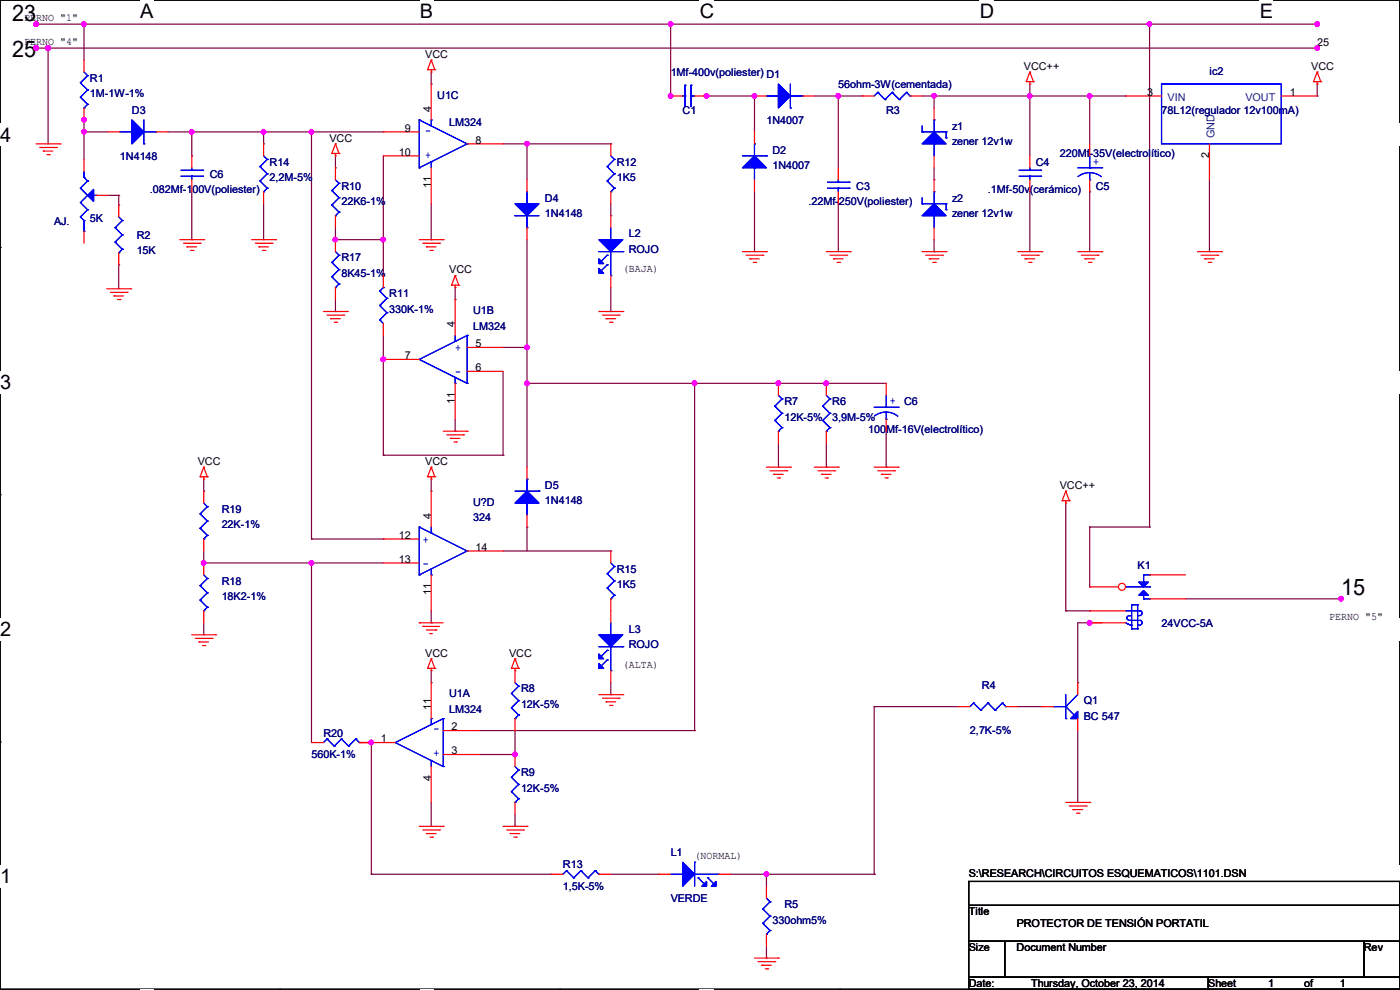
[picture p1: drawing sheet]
<svg xmlns="http://www.w3.org/2000/svg" width="297mm" height="210mm" viewBox="0 0 297 210" stroke-linecap="round" stroke-linejoin="round" font-family="sans-serif">
<path d="M0 0h297v209.8h-297z" fill="none" stroke="#000" stroke-width=".25"/>
<g fill="#fff">
<path d="M29.6 0h3v4.8h-3z"/>
<path d="M29.6 209.8h3v.2h-3z"/>
</g>
<path d="M59.4 0h.1M59.4 209.8h.1" fill="none" stroke="#000" stroke-width=".25"/>
<g fill="#fff">
<path d="M89.1 0h2.8v4.8h-2.8z"/>
<path d="M89.1 209.8h2.8v.2h-2.8z"/>
</g>
<path d="M118.8 0h.1M118.8 209.8h.1" fill="none" stroke="#000" stroke-width=".25"/>
<g fill="#fff">
<path d="M148.5 0h3v4.8h-3z"/>
<path d="M148.5 209.8h3v.2h-3z"/>
</g>
<path d="M178.2 0h.1M178.2 209.8h.1" fill="none" stroke="#000" stroke-width=".25"/>
<g fill="#fff">
<path d="M207.9 0h3v4.8h-3z"/>
<path d="M207.9 209.8h3v.2h-3z"/>
</g>
<path d="M237.6 0h.1M237.6 209.8h.1" fill="none" stroke="#000" stroke-width=".25"/>
<g fill="#fff">
<path d="M267.3 0h2.8v4.8h-2.8z"/>
<path d="M267.3 209.8h2.8v.2h-2.8z"/>
<path d="M0 26.2h2.4v4.8h-2.4z"/>
<path d="M297 26.2v4.8z"/>
<path d="M0 78.7h2.4v4.7h-2.4z"/>
<path d="M297 78.7v4.7z"/>
</g>
<path d="M0 52.5h.1M297 52.5h.1" fill="none" stroke="#000" stroke-width=".25"/>
<g fill="#fff">
<path d="M0 131.1h2.4v4.8h-2.4z"/>
<path d="M297 131.1v4.8z"/>
</g>
<path d="M0 104.9h.1M297 104.9h.1" fill="none" stroke="#000" stroke-width=".25"/>
<g fill="#fff">
<path d="M0 183.6h2.4v4.7h-2.4z"/>
<path d="M297 183.6v4.7z"/>
</g>
<path d="M0 157.4h.1M297 157.4h.1M205.5 187h91.5v5.1h-91.5zM205.5 192.1h91.5v7.6h-91.5zM205.5 199.7h7.6v7.6h-7.6zM213.1 199.7h76.2v7.6h-76.2zM289.3 199.7h7.7v7.6h-7.7zM205.5 207.3h50.8v2.5h-50.8zM256.3 207.3h40.7v2.5h-40.7z" fill="none" stroke="#000" stroke-width=".25"/>
<g fill="none" stroke="#800040" stroke-width=".25">
<path d="M7.7 5.1h271.7M7.7 10.2h271.7M10.2 10.2h.1M10.2 10.2v20.3M17.8 5.1h.1M17.8 5.1v7.6M91.5 17.8h.1M91.5 15.3v2.5M142.3 5.1h.1M142.3 5.1v15.3M218.5 17.8v15.3M243.9 5.1h.1"/>
<path d="M243.9 5.1v106.7M279.4 10.2h.1M279.4 5.1h.1M279.4 17.8v2.6M17.6 25.4h.1M17.6 25.4h.2M17.8 25.4h.1M17.8 28h.1M17.8 25.4v8.4M17.8 28h5.1M35.6 28h45.7M40.7 28h.1"/>
<path d="M40.7 33.1h.1M40.7 28v5.1M55.9 28h.1M55.9 30.5h.1M55.9 28v2.5M66.1 28h.1M66.1 28v86.3M71.2 35.6h.1M71.2 33.1v2.5M81.3 28h.1M81.3 33.1v25.4M106.7 30.5h22.9"/>
<path d="M111.8 30.5h.1M111.8 30.5v7.6M129.6 30.5h.1M149.9 20.4h10.2M160.1 20.4h.1M160.1 20.4v7.6M172.8 20.4h10.1M177.8 20.4h.1M177.8 20.4v15.2M182.9 20.4h.1M195.6 20.4h43.2M198.2 20.4h.1"/>
<path d="M198.2 38.1h.1M198.2 20.4v2.5M198.2 35.6v2.5M218.5 20.4h.1M231.2 20.4h.1M231.2 20.4v10.1M238.8 20.4h.1M256.6 38.1v15.3M279.4 20.4h.1M22.9 41.4h2.3M25.2 56.2h.1M25.2 43.5h.1"/>
<path d="M25.2 41.4h.1M25.2 41.4v2.1M25.2 56.2v5.1M40.7 50.8h.1M40.7 40.7v10.1M55.9 50.8h.1M55.9 43.2v7.6M71.2 50.8h.1M71.2 48.3v2.5M71.2 50.8h10.1M81.3 50.8h.1M91.5 50.8h.1"/>
<path d="M91.5 43.2v7.6M111.8 50.8v48.3M129.6 45.8h.1M129.6 43.2v2.6M160.1 53.4h.1M160.1 40.7v12.7M177.8 43.2h.1M177.8 43.2v10.2M198.2 53.4h.1M198.2 50.8v2.6M218.5 53.4h.1M218.5 40.7v12.7"/>
<path d="M231.2 40.7h.1M231.2 40.7v12.7M256.6 53.4h.1M71.2 66.1h.1M71.2 63.5v2.6M81.3 76.2h.1M81.3 71.2v25.4M96.6 63.5h.1M96.6 61v2.5M106.7 73.7h.1M106.7 78.8v17.8M106.7 73.7h5.1"/>
<path d="M111.8 73.7h.1M129.6 66.1h.1M129.6 61v5.1M81.3 96.6h.1M81.3 96.6h25.4M96.6 91.5h.1M96.6 88.9v2.6M106.7 96.6h.1M111.8 81.3h.1M111.8 81.3h76.2M147.4 81.3h.1M147.4 81.3v73.7"/>
<path d="M165.1 81.3h.1M165.1 99.1h.1M165.1 94v5.1M175.3 81.3h.1M175.3 99.1h.1M175.3 94v5.1M188 99.1h.1M188 91.5v7.6M43.2 104.2h.1M43.2 119.4h.1M43.2 101.6v2.6M43.2 116.9v2.5"/>
<path d="M43.2 119.4h38.1M66.1 114.3h.1M66.1 119.4h.1M66.1 119.4v38.1M66.1 114.3h15.2M81.3 114.3h.1M91.5 104.2h.1M91.5 101.6v2.6M106.7 116.9h22.9M111.8 111.8h.1M111.8 111.8v5.1M129.6 116.9h.1"/>
<path d="M226.1 106.7v22.9M231.2 111.8h.1M231.2 111.8v12.7M231.2 111.8h12.7M243.9 111.8h.1M43.2 134.7h.1M43.2 132.1v2.6M91.5 132.1h.1M91.5 129.6v2.5M226.1 129.6h.1M226.1 129.6h5.1M231.2 129.6h.1"/>
<path d="M231.2 124.5h.1M231.2 132.1h.1M233.7 132.1h-5.1v12.7M251.5 127h33M284.5 127h.1M76.2 157.5h2.6M78.8 157.5h.1M78.8 157.5v28M91.5 144.8h.1M91.5 142.3v2.5M101.6 155h45.8M109.3 155v5.1"/>
<path d="M129.6 147.4h.1M129.6 144.8v2.6M147.4 155h.1M185.5 149.9h.1M185.5 149.9h17.7M185.5 149.9v35.6M215.9 149.9h5.1M221 149.9h.1M228.6 144.8h.1M228.6 155v15.2M91.5 175.3h.1M91.5 170.2v5.1"/>
<path d="M101.6 160.1h7.7M109.3 160.1h.1M109.3 175.3h.1M109.3 172.8v2.5M228.6 170.2h.1M78.8 185.5h.1M78.8 185.5h38.1M116.9 185.5h.1M129.6 185.5h10.1M139.7 185.5h.1M155 185.5h30.5M162.6 185.5h.1"/>
<path d="M162.6 185.5v2.5M185.5 185.5h.1M162.6 203.2h.1M162.6 200.7v2.5"/>
</g>
<g fill="#f0f" stroke="#f0f" stroke-width=".25">
<circle cx="7.6" cy="5.1" r=".49"/>
<circle cx="17.8" cy="5.1" r=".49"/>
<circle cx="142.3" cy="20.3" r=".49"/>
<circle cx="243.9" cy="5.1" r=".49"/>
<circle cx="177.8" cy="20.3" r=".49"/>
<circle cx="198.1" cy="20.3" r=".49"/>
<circle cx="218.5" cy="20.3" r=".49"/>
<circle cx="231.2" cy="20.3" r=".49"/>
<circle cx="160" cy="20.3" r=".49"/>
<circle cx="142.3" cy="5.1" r=".49"/>
<circle cx="40.7" cy="28" r=".49"/>
<circle cx="55.9" cy="28" r=".49"/>
<circle cx="81.3" cy="50.8" r=".49"/>
<circle cx="71.1" cy="50.8" r=".49"/>
<circle cx="279.4" cy="10.2" r=".49"/>
<circle cx="7.6" cy="10.2" r=".49"/>
<circle cx="10.2" cy="10.2" r=".49"/>
<circle cx="81.3" cy="76.2" r=".49"/>
<circle cx="111.8" cy="30.5" r=".49"/>
<circle cx="111.8" cy="73.7" r=".49"/>
<circle cx="66.1" cy="28" r=".49"/>
<circle cx="43.2" cy="119.4" r=".49"/>
<circle cx="66.1" cy="119.4" r=".49"/>
<circle cx="109.2" cy="160" r=".49"/>
<circle cx="147.3" cy="81.3" r=".49"/>
<circle cx="111.8" cy="81.3" r=".49"/>
<circle cx="175.3" cy="81.3" r=".49"/>
<circle cx="165.1" cy="81.3" r=".49"/>
<circle cx="78.8" cy="157.5" r=".49"/>
<circle cx="162.6" cy="185.4" r=".49"/>
<circle cx="284.5" cy="127" r=".49"/>
<circle cx="279.4" cy="5.1" r=".49"/>
<circle cx="231.2" cy="132.1" r=".49"/>
<circle cx="149.9" cy="20.3" r=".49"/>
<circle cx="17.8" cy="28" r=".49"/>
<circle cx="17.8" cy="25.4" r=".49"/>
</g>
<g fill="none" stroke="#f00" stroke-width=".25">
<path d="M90.7 14.8h.1M90.7 14.8h1.5M91.5 12.7h.1M91.5 15.3h.1M91.5 12.7l.7 2.1M91.5 12.7l-.8 2.1M91.5 14.8v.5M92.2 14.8h.1M217.7 17.3h.1M217.7 17.3h1.5M218.5 15.3h.1M218.5 17.8h.1"/>
<path d="M218.5 15.3l.7 2M218.5 15.3l-.8 2M218.5 17.3v.5M219.2 17.3h.1M278.7 17.3h.1M278.7 17.3h1.5M279.4 15.3h.1M279.4 17.8h.1M279.4 15.3l.8 2M279.4 15.3l-.7 2M279.4 17.3v.5M280.2 17.3h.1"/>
<path d="M7.7 30.5h5M8.4 31.3h3.6M9.2 32h.1M9.2 32h2M9.9 32.8h.6M10.5 32.8h.1M12 31.3h.1M12.7 30.5h.1M22.9 28h2.5M33.1 28h2.5M40.7 33.1v2.5M40.7 38.1v2.6"/>
<path d="M55.9 30.5v2.6M70.4 32.6h.1M70.4 32.6h1.5M71.2 30.5h.1M71.2 33.1h.1M71.2 30.5l.7 2.1M71.2 30.5l-.8 2.1M71.2 32.6v.5M71.2 35.6v2.5M71.9 32.6h.1M129.6 30.5v2.6M38.1 50.8h5.1"/>
<path d="M38.9 51.6h3.6M39.7 52.4h.1M39.7 52.4h2M40.4 53.1h.5M40.9 53.1h.1M42.5 51.6h.1M43.2 50.8h.1M53.4 50.8h5.1M54.1 51.6h3.6M54.9 52.4h.1M54.9 52.4h2M55.7 53.1h.5"/>
<path d="M55.9 40.7v2.5M56.2 53.1h.1M57.7 51.6h.1M58.5 50.8h.1M71.2 45.8v2.5M71.2 50.8v2.6M88.9 50.8h5.1M89.7 51.6h3.6M90.5 52.4h.1M90.5 52.4h2M91.2 53.1h.5M91.7 53.1h.1"/>
<path d="M93.3 51.6h.1M94 50.8h.1M96.6 58.5h.1M96.6 58.5l.7 2M96.6 58.5l-.8 2M129.6 40.7v2.5M129.6 45.8v2.5M129.6 58.5v2.5M157.5 53.4h5.1M158.3 54.1h3.5M159 54.9h.1M159 54.9h2.1"/>
<path d="M159.8 55.7h.5M160.3 55.7h.1M161.8 54.1h.1M162.6 53.4h.1M175.3 53.4h5.1M176.1 54.1h3.5M176.8 54.9h.1M176.8 54.9h2.1M177.6 55.7h.5M178.1 55.7h.1M179.6 54.1h.1M180.4 53.4h.1"/>
<path d="M195.6 53.4h5.1M196.4 54.1h3.5M197.1 54.9h.1M197.1 54.9h2.1M197.9 55.7h.5M198.4 55.7h.1M199.9 54.1h.1M200.7 53.4h.1M215.9 53.4h5.1M216.7 54.1h3.6M217.5 54.9h.1M217.5 54.9h2"/>
<path d="M218.2 55.7h.5M218.7 55.7h.1M220.3 54.1h.1M221 53.4h.1M228.6 53.4h5.1M229.4 54.1h3.6M230.2 54.9h.1M230.2 54.9h2M230.9 55.7h.5M231.4 55.7h.1M233 54.1h.1M233.7 53.4h.1"/>
<path d="M254 53.4h5.1M254.8 54.1h3.6M255.6 54.9h.1M255.6 54.9h2M256.3 55.7h.5M256.8 55.7h.1M258.4 54.1h.1M259.1 53.4h.1M22.6 61.3h5.1M23.4 62h3.6M24.2 62.8h.1M24.2 62.8h2"/>
<path d="M24.9 63.5h.5M25.4 63.5h.1M27 62h.1M27.7 61.3h.1M68.6 66.1h5.1M69.4 66.8h3.5M70.1 67.6h.1M70.1 67.6h2.1M70.9 68.4h.5M71.2 61v2.5M71.4 68.4h.1M72.9 66.8h.1"/>
<path d="M73.7 66.1h.1M95.8 60.5h.1M95.8 60.5h1.5M96.6 61h.1M96.6 60.5v.5M97.3 60.5h.1M127 66.1h5.1M127.8 66.8h3.6M128.6 67.6h.1M128.6 67.6h2M129.3 68.4h.5M129.8 68.4h.1"/>
<path d="M131.4 66.8h.1M132.1 66.1h.1M43.2 99.1h.1M43.2 99.1l.8 2M43.2 99.1l-.7 2M91.5 99.1h.1M91.5 99.1l.7 2M91.5 99.1l-.8 2M94 91.5h5.1M94.8 92.2h3.5M95.5 93h.1M95.5 93h2.1"/>
<path d="M96.3 93.8h.5M96.8 93.8h.1M98.3 92.2h.1M99.1 91.5h.1M162.6 99.1h5.1M163.4 99.9h3.5M166.9 99.9h.1M167.7 99.1h.1M172.8 99.1h5M173.5 99.9h3.6M177.1 99.9h.1M177.8 99.1h.1"/>
<path d="M185.5 99.1h5M186.2 99.9h3.6M189.8 99.9h.1M190.5 99.1h.1M42.5 101.1h.1M42.5 101.1h1.5M43.2 101.6h.1M43.2 101.1v.5M43.2 104.2v2.5M43.2 114.3v2.6M43.2 119.4v2.6M44 101.1h.1"/>
<path d="M90.7 101.1h.1M90.7 101.1h1.5M91.5 101.6h.1M91.5 101.1v.5M92.2 101.1h.1M164.1 100.6h.1M164.1 100.6h2.1M164.9 101.4h.5M165.4 101.4h.1M174.3 100.6h.1M174.3 100.6h2M175 101.4h.6"/>
<path d="M175.6 101.4h.1M187 100.6h.1M187 100.6h2M187.7 101.4h.6M188.3 101.4h.1M225.3 106.2h.1M225.3 106.2h1.6M226.1 104.2h.1M226.1 106.7h.1M226.1 104.2l.8 2M226.1 104.2l-.8 2M226.1 106.2v.5"/>
<path d="M226.9 106.2h.1M40.7 134.7h5.1M41.4 135.4h3.6M42.2 136.2h.1M42.2 136.2h2M43 136.9h.5M43.2 129.6v2.5M43.5 136.9h.1M45 135.4h.1M45.8 134.7h.1M88.9 132.1h.1M88.9 132.1h5.1"/>
<path d="M89.7 132.9h.1M89.7 132.9h3.6M90.5 133.6h2M91.2 134.4h.1M91.2 134.4h.5M91.5 139.7h.1M91.5 139.7l.7 2.1M91.5 139.7l-.8 2.1M92.5 133.6h.1M109.3 139.7h.1M109.3 139.7l.7 2.1M109.3 139.7l-.8 2.1"/>
<path d="M66.1 157.5h2.5M76.2 157.5h2.6M90.7 141.8h.1M90.7 141.8h1.5M91.5 142.3h.1M91.5 141.8v.5M92.2 141.8h.1M108.5 141.8h.1M108.5 141.8h1.5M109.3 142.3h.1M109.3 141.8v3M109.3 152.4v2.6"/>
<path d="M110 141.8h.1M127 147.4h5.1M127.8 148.1h3.6M128.6 148.9h.1M128.6 148.9h2M129.3 149.6h.5M129.8 149.6h.1M131.4 148.1h.1M132.1 147.4h.1M203.2 149.9h2.6M213.4 149.9h2.5M88.9 175.3h5.1"/>
<path d="M89.7 176.1h3.6M90.5 176.8h.1M90.5 176.8h2M91.2 177.6h.5M91.7 177.6h.1M93.3 176.1h.1M94 175.3h.1M106.7 175.3h5.1M107.5 176.1h3.5M108.2 176.8h.1M108.2 176.8h2.1M109 177.6h.5"/>
<path d="M109.3 160.1v2.5M109.3 170.2v2.6M109.5 177.6h.1M111 176.1h.1M111.8 175.3h.1M226.1 170.2h5.1M226.9 171h3.5M227.6 171.7h.1M227.6 171.7h2.1M228.4 172.5h.5M228.9 172.5h.1M230.4 171h.1"/>
<path d="M231.2 170.2h.1M160.1 203.2h5M160.8 204h3.6M161.6 204.8h.1M161.6 204.8h2M162.3 205.5h.6M162.9 205.5h.1M164.4 204h.1M165.1 203.2h.1"/>
</g>
<g fill="#00f" stroke="#00f" stroke-width=".25">
<path d="M28 25.4l2.5 2.6-2.5 2.5z"/>
<path d="M127 50.8h5.1l-2.5 2.6z"/>
<path d="M127 54.9l1.1 1h-1.1z"/>
<path d="M127 56.9l1.1 1.1h-1.1z"/>
<path d="M241.6 126.3l1-1 1 1z"/>
<path d="M241.6 123.5h2l-1 1z"/>
</g>
<g fill="none" stroke="#00f" stroke-width=".25">
<path d="M25.4 28h2.6M28 28h.1M30.5 30.5h.1M30.5 25.4v5.1M30.5 28h2.6M33.1 28h.1M38.4 37.4h4.6M38.4 36.1h4.6M40.7 36.1h.1M40.7 37.4h.1M40.7 35.6v.5M40.7 37.4v.7"/>
<path d="M43 37.4h.1M43 36.1h.1M55.2 35.3h.1M55.2 38.4h.1M55.2 35.3l1.5 1.6M55.2 38.4l1.5 1.5M55.9 33.1l.8 .7M56.7 33.8h.1M56.7 36.9h.1M56.7 39.9h.1M56.7 33.8l-1.5 1.5M56.7 36.9l-1.5 1.5"/>
<path d="M56.7 39.9l-.8 .8M71.2 38.1l.7 .8M71.9 38.9h.1M71.9 38.9l-1.5 1.5M128.8 35.3h.1M128.8 38.4h.1M128.8 35.3l1.5 1.6M128.8 38.4l1.5 1.5M129.6 33.1l.7 .7M130.3 33.8h.1M130.3 36.9h.1M130.3 39.9h.1"/>
<path d="M130.3 33.8l-1.5 1.5M130.3 36.9l-1.5 1.5M130.3 39.9l-.7 .8M55.9 40.7h.1M70.4 55.7h.1M70.4 58.7h.1M70.4 40.4h.1M70.4 43.5h.1M70.4 55.7l1.5 1.5M70.4 58.7l1.5 1.5M70.4 40.4l1.5 1.6M70.4 43.5l1.5 1.5"/>
<path d="M71.2 45.8h.1M71.2 53.4l.7 .7M71.9 54.1h.1M71.9 57.2h.1M71.9 42h.1M71.9 45h.1M71.9 54.1l-1.5 1.6M71.9 57.2l-1.5 1.5M71.9 42l-1.5 1.5M71.9 45l-.7 .8M127 53.4h5.1M128.8 54.1h.1"/>
<path d="M128.8 56.2h.1M128.8 54.1l-1.2 1.3M128.8 56.2l-1.2 1.2M129.6 40.7h.1M129.6 50.8h.1M129.6 58.5h.1M129.6 48.3v2.5M129.6 53.4v5.1M132.1 53.4h.1M71.2 61h.1M71.9 60.2h.1M71.9 60.2l-.7 .8"/>
<path d="M42.5 109h.1M42.5 112.1h.1M42.5 109l1.5 1.5M42.5 112.1l1.5 1.5M43.2 114.3h.1M43.2 106.7l.8 .8M44 107.5h.1M44 110.5h.1M44 113.6h.1M44 107.5l-1.5 1.5M44 110.5l-1.5 1.6M44 113.6l-.8 .7"/>
<path d="M42.5 124.2h.1M42.5 127.3h.1M42.5 124.2l1.5 1.6M42.5 127.3l1.5 1.5M43.2 129.6h.1M43.2 122l.8 .7M44 122.7h.1M44 125.8h.1M44 128.8h.1M44 122.7l-1.5 1.5M44 125.8l-1.5 1.5M44 128.8l-.8 .8"/>
<path d="M238.8 132.1l.4 .3M238.8 124.5h5.1M238.8 129.6h3.1M239.4 132.3l.4 .3M239.6 130.6h.1M239.6 130.6h.5M239.6 131.6h2.3M239.6 130.6a.49 .49 0 0 0-.5 .5 .49 .49 0 0 0 .5 .5M239.8 132.6h.3M240.1 133.4h.1M240.1 128.3h.1M240.1 132.6h.1"/>
<path d="M240.1 128.3v5.1M240.1 133.4h1.2M240.1 128.3h1.2M241.3 133.4h.1M241.3 128.3h.1M241.3 130.6h.1M241.3 132.6h.1M241.3 128.3v5.1M241.3 132.6h.6M241.9 129.6h.1M241.9 131.6h.1M241.9 129.6a.49 .49 0 0 1 .4 .5 .49 .49 0 0 1-.5 .5h-.5"/>
<path d="M241.9 131.6a.49 .49 0 0 1 .4 .5 .49 .49 0 0 1-.5 .5M242.6 122h.1M242.6 127h.1M242.6 122v1.5M242.6 126.3v.7M242.6 122h1.3M242.6 127h1.3M243.9 124.5h.1M243.9 122h.1M243.9 127h.1M69.4 156.8h.1M69.4 156.8l-.8 .7"/>
<path d="M69.4 156.8l1.5 1.5M70.9 158.3h.1M72.4 156.8h.1M72.4 156.8l-1.5 1.5M72.4 156.8l1.6 1.5M74 158.3h.1M75.5 156.8h.1M75.5 156.8l-1.5 1.5M75.5 156.8l.7 .7M76.2 157.5h.1M108.5 147.1h.1M108.5 150.2h.1"/>
<path d="M108.5 147.1l1.5 1.5M108.5 150.2l1.5 1.5M109.3 152.4h.1M109.3 144.8l.7 .8M110 145.6h.1M110 148.6h.1M110 151.7h.1M110 145.6l-1.5 1.5M110 148.6l-1.5 1.6M110 151.7l-.7 .7M206.5 149.1h.1M206.5 149.1l-.7 .8"/>
<path d="M206.5 149.1l1.6 1.6M208.1 150.7h.1M209.6 149.1h.1M209.6 149.1l-1.5 1.6M209.6 149.1l1.5 1.6M211.1 150.7h.1M212.6 149.1h.1M212.6 149.1l-1.5 1.6M212.6 149.1l.8 .8M213.4 149.9h.1M108.5 164.9h.1M108.5 167.9h.1"/>
<path d="M108.5 164.9l1.5 1.5M108.5 167.9l1.5 1.6M109.3 170.2h.1M109.3 162.6l.7 .8M110 163.4h.1M110 166.4h.1M110 169.5h.1M110 163.4l-1.5 1.5M110 166.4l-1.5 1.5M110 169.5l-.7 .7"/>
</g>
<circle cx="238" cy="124.5" r=".74" fill="#fff" stroke="#f00" stroke-width=".25"/>
<g fill="none" stroke="#f00" stroke-width=".25">
<path d="M17.8 12.7v2.6M91.5 17.8v7.6M17.8 22.9v2.5M17.8 33.8v2.6M81.3 33.1h7.6M81.3 28h7.6M91.5 35.6v7.6M99.1 30.5h7.6M111.8 38.1v2.6M142.3 20.4h2.5M147.4 20.4h2.5M160.1 20.4h2.5"/>
<path d="M160.1 28v2.5M160.1 38.1v2.6M170.2 20.4h2.6M177.8 35.6v2.5M182.9 20.4h2.6M193.1 20.4h2.5M198.2 22.9v2.5M198.2 33.1v2.5M198.2 38.1v2.6M218.5 33.1v2.5M218.5 38.1v2.6M231.2 30.5v2.6"/>
<path d="M231.2 38.1v2.6M238.8 20.4h7.6M256.6 30.5v7.6M271.8 20.4h7.6M17.8 49.1v2.5M20.4 41.4h2.5M25.2 43.5v2.5M25.2 53.6v2.6M81.3 58.5v2.5M111.8 48.3v2.5M177.8 40.7v2.5M198.2 48.3v2.5"/>
<path d="M81.3 68.6v2.6M81.3 76.2h7.6M96.6 63.5v7.7M99.1 73.7h7.6M99.1 78.8h7.6M96.6 81.3v7.6M111.8 99.1v2.5M165.1 81.3v2.6M165.1 91.5v2.5M175.3 81.3v2.6M175.3 91.5v2.5M188 81.3v2.6"/>
<path d="M188 88.9v2.6M81.3 114.3h7.6M81.3 119.4h7.6M91.5 104.2v7.6M99.1 116.9h7.6M111.8 109.3v2.5M129.6 116.9v2.5M91.5 122v7.6M129.6 127v5.1M231.2 124.5h6.1M231.2 129.6h7.6M231.2 132.1h7.6"/>
<path d="M243.9 122h7.6M243.9 127h7.6M76.2 157.5h7.7M91.5 144.8v7.6M94 155h7.6M129.6 142.3v2.5M221 149.9h2.6M228.6 144.8v2.6M228.6 152.4v2.6M91.5 162.6v7.6M94 160.1h7.6M116.9 185.5h2.5"/>
<path d="M127 185.5h2.6M139.7 185.5h2.6M152.4 185.5h2.6M162.6 188v2.5M162.6 198.2v2.5"/>
</g>
<g fill="none" stroke="#00f" stroke-width=".25">
<path d="M17.1 17.6h.1M17.1 17.6l1.5 1.5M17.8 15.3l.8 .7M18.6 16h.1M18.6 19.1h.1M18.6 16l-1.5 1.6M18.6 19.1l-1.5 1.5M145.3 18.1h.1M145.3 18.1v4.5M146.6 18.1h.1M146.6 18.1v4.5M167.7 17.8v5.1"/>
<path d="M186.2 19.6h.1M186.2 19.6l-.7 .8M186.2 19.6l1.5 1.5M189.3 19.6h.1M189.3 19.6l-1.6 1.5M189.3 19.6l1.5 1.5M192.3 19.6h.1M192.3 19.6l-1.5 1.5M192.3 19.6l.8 .8M246.4 17.8h25.4v12.7h-25.4zM17.1 20.6h.1M17.1 39.9h.1"/>
<path d="M17.1 20.6l1.5 1.5M17.1 39.9l1.5 1.5M17.8 22.9h.1M17.8 37.6h.1M17.8 36.4v1.2M17.8 37.6l.8 .8M18.6 22.1h.1M18.6 38.4h.1M18.6 22.1l-.8 .8M18.6 38.4l-1.5 1.5M88.9 25.4h.1M88.9 35.6h.1"/>
<path d="M88.9 25.4l10.2 5.1M88.9 25.4v10.2M91.5 34.3h.1M91.5 25.4h.1M91.5 25.4v1.3M91.5 34.3v1.3M99.1 30.5h.1M99.1 30.5l-10.2 5.1M144.8 20.4h.5M145.3 20.4h.1M146.6 20.4h.1M146.6 20.4h.8"/>
<path d="M157.5 33.1h5.1M160.1 35.6h.1M160.1 30.5h.1M160.1 30.5v2.6M160.1 35.6v2.5M162.6 33.1h.1M162.6 20.4h2.5M165.1 20.4h.1M167.7 22.9h.1M167.7 20.4h2.5M170.2 20.4h.1M175.6 39.9h4.5"/>
<path d="M175.6 38.7h4.5M177.8 38.7h.1M177.8 39.9h.1M177.8 38.1v.6M177.8 39.9v.8M180.1 39.9h.1M180.1 38.7h.1M187.7 21.1h.1M190.8 21.1h.1M193.1 20.4h.1M195.6 28h.1M195.6 26.7v1.3"/>
<path d="M195.6 28h5.1M198.2 30.5h.1M198.2 25.4h.1M198.2 25.4v2.6M198.2 30.5v2.6M200.7 28h.1M200.7 29.3h.1M200.7 28v1.3M216.2 37.4h4.6M216.2 36.1h4.6M218.5 36.1h.1M218.5 37.4h.1"/>
<path d="M218.5 35.6v.5M218.5 37.4v.7M220.8 37.4h.1M220.8 36.1h.1M228.6 35.6h5.1M231.2 38.1h.1M231.2 35.6h.1M231.2 36.6l1.5 .3 .9 .6M231.2 36.6l-1.1 .2-1.4 .7M231.2 33.1v2.5M231.2 36.6v1.5M233.7 35.6h.1"/>
<path d="M17.1 43h.1M17.1 46h.1M17.1 43l1.5 1.5M17.1 46l.7 .8M17.8 46.8h.1M17.8 49.1h.1M17.8 46.8v2.3M18.6 41.4h.1M18.6 44.5h.1M18.6 41.4l-1.5 1.6M18.6 44.5l-1.5 1.5M19.9 41.4h.5"/>
<path d="M20.4 41.4h.1M24.4 48.3h.1M24.4 51.4h.1M24.4 48.3l1.6 1.5M24.4 51.4l1.6 1.5M25.2 53.6h.1M25.2 46l.8 .8M26 46.8h.1M26 49.8h.1M26 52.9h.1M26 46.8l-1.6 1.5M26 49.8l-1.6 1.6"/>
<path d="M26 52.9l-.8 .7M109.3 45.8h.1M109.3 45.8h5M111.8 43.2h.1M111.8 48.3h.1M111.8 40.7v2.5M111.8 45.8v2.5M195.6 43.2h.1M195.6 42v1.2M195.6 43.2h5.1M198.2 45.8h.1M198.2 40.7h.1"/>
<path d="M198.2 40.7v2.5M198.2 45.8v2.5M200.7 43.2h.1M200.7 44.5h.1M200.7 43.2v1.3M80.6 67.9h.1M80.6 64.8h.1M80.6 61.8h.1M80.6 67.9l.7 .7M80.6 64.8l1.5 1.5M80.6 61.8l1.5 1.5M81.3 61h.1"/>
<path d="M81.3 61l-.7 .8M82.1 66.3h.1M82.1 63.3h.1M82.1 66.3l-1.5 1.6M82.1 63.3l-1.5 1.5M88.9 76.2h.1M88.9 76.2l10.2 5.1M96.6 72.4h.1M96.6 71.2v1.2M99.1 71.2h.1M99.1 71.2l-10.2 5M99.1 71.2v10.1"/>
<path d="M96.6 81.3h.1M96.6 80.1v1.2M99.1 81.3h.1M164.4 86.1h.1M164.4 89.2h.1M164.4 86.1l1.5 1.6M164.4 89.2l1.5 1.5M165.1 91.5h.1M165.1 83.9l.8 .7M165.9 84.6h.1M165.9 87.7h.1M165.9 90.7h.1"/>
<path d="M165.9 84.6l-1.5 1.5M165.9 87.7l-1.5 1.5M165.9 90.7l-.8 .8M174.5 86.1h.1M174.5 89.2h.1M174.5 86.1l1.6 1.6M174.5 89.2l1.6 1.5M175.3 91.5h.1M175.3 83.9l.8 .7M176.1 84.6h.1M176.1 87.7h.1M176.1 90.7h.1"/>
<path d="M176.1 90.7l-.8 .8M176.1 84.6l-1.6 1.5M176.1 87.7l-1.6 1.5M185.5 86.4h5M188 88.9h.1M188 86.4h.1M188 87.4l1.6 .3 .9 .6M188 87.4l-1.1 .2-1.4 .7M188 83.9v2.5M188 87.4v1.5M190.5 86.4h.1M88.9 111.8h.1"/>
<path d="M88.9 111.8v10.2M88.9 111.8l10.2 5.1M91.5 113.1h.1M91.5 111.8v1.3M99.1 116.9h.1M99.1 116.9l-10.2 5.1M109.3 104.2h5M111.8 106.7h.1M111.8 101.6h.1M111.8 101.6v2.6M111.8 106.7v2.6M114.3 104.2h.1"/>
<path d="M129.6 119.4l.7 .8M88.9 122h.1M91.5 122h.1M91.5 120.7v1.3M127 137.2h5.1M128.8 121.7h.1M128.8 124.8h.1M128.8 138h.1M128.8 140h.1M128.8 121.7l1.5 1.5M128.8 124.8l1.5 1.5M128.8 138l-1.2 1.2"/>
<path d="M128.8 140l-1.2 1.3M129.6 127h.1M129.6 134.7h.1M129.6 132.1v2.6M129.6 137.2v5.1M130.3 120.2h.1M130.3 123.2h.1M130.3 126.3h.1M130.3 120.2l-1.5 1.5M130.3 123.2l-1.5 1.6M130.3 126.3l-.7 .7M132.1 137.2h.1"/>
<path d="M83.9 157.5h.1M83.9 157.5l10.1 5.1M91.5 152.4h.1M91.5 152.4v1.3M94 152.4h.1M94 152.4l-10.1 5.1M94 152.4v10.2M129.6 142.3h.1M223.6 149.9h.1M223.6 149.9h2.5M226.1 149.9h.1M226.1 152.4h.1"/>
<path d="M226.1 149.9l1.8 1.8M226.1 147.4v5M227.9 151.7h.1M228.6 147.4l-2.5 2.5M91.5 161.3h.1M91.5 161.3v1.3M94 162.6h.1M120.2 184.7h.1M120.2 184.7l-.8 .8M120.2 184.7l1.5 1.5M121.7 186.2h.1M123.2 184.7h.1"/>
<path d="M123.2 184.7l-1.5 1.5M123.2 184.7l1.6 1.5M124.8 186.2h.1M126.3 184.7h.1M126.3 184.7l-1.5 1.5M126.3 184.7l.7 .8M127 185.5h.1M142.3 185.5h2.5M144.8 185.5h.1M147.4 182.9h.1M147.4 182.9v5.1M147.4 185.5h5"/>
<path d="M148.1 186.2h.1M148.1 186.2l1.3 1.3M150.2 186.2h.1M150.2 186.2l1.2 1.3M152.4 185.5h.1M161.8 192.8h.1M161.8 195.9h.1M161.8 192.8l1.6 1.6M161.8 195.9l1.6 1.5M162.6 198.2h.1M162.6 190.5l.8 .8M163.4 191.3h.1"/>
<path d="M163.4 194.4h.1M163.4 197.4h.1M163.4 191.3l-1.6 1.5M163.4 194.4l-1.6 1.5M163.4 197.4l-.8 .8"/>
</g>
<g fill="#00f" stroke="#00f" stroke-width=".25">
<path d="M109.3 43.2h5l-2.5 2.6z"/>
<path d="M144.8 182.9l2.6 2.6-2.6 2.5z"/>
<path d="M149.9 187v1h-1z"/>
<path d="M151.9 187v1h-1z"/>
<path d="M127 134.7h5.1l-2.5 2.5z"/>
<path d="M127 138.7l1.1 1h-1.1z"/>
<path d="M127 140.8l1.1 1h-1.1z"/>
<path d="M165.1 17.8l2.6 2.6-2.6 2.5z"/>
<path d="M157.5 35.6l2.6-2.5 2.5 2.5z"/>
<path d="M195.6 45.8l2.6-2.6 2.5 2.6z"/>
<path d="M195.6 30.5l2.6-2.5 2.5 2.5z"/>
<path d="M109.3 106.7l2.5-2.5 2.5 2.5z"/>
<path d="M19.9 40.2v2.5l-1.3-1.3z"/>
<path d="M228.6 150.9v1.5h-1.5z" fill-rule="evenodd"/>
<path d="M228.6 150.9v1.5h-1.5z" fill-rule="evenodd"/>
</g>
<g fill="#f0f" stroke="#f0f" stroke-width=".25">
<circle cx="7.6" cy="5.1" r=".49"/>
<circle cx="17.8" cy="5.1" r=".49"/>
<circle cx="142.3" cy="20.3" r=".49"/>
<circle cx="243.9" cy="5.1" r=".49"/>
<circle cx="177.8" cy="20.3" r=".49"/>
<circle cx="198.1" cy="20.3" r=".49"/>
<circle cx="218.5" cy="20.3" r=".49"/>
<circle cx="231.2" cy="20.3" r=".49"/>
<circle cx="160" cy="20.3" r=".49"/>
<circle cx="142.3" cy="5.1" r=".49"/>
<circle cx="40.7" cy="28" r=".49"/>
<circle cx="55.9" cy="28" r=".49"/>
<circle cx="81.3" cy="50.8" r=".49"/>
<circle cx="71.1" cy="50.8" r=".49"/>
<circle cx="279.4" cy="10.2" r=".49"/>
<circle cx="7.6" cy="10.2" r=".49"/>
<circle cx="10.2" cy="10.2" r=".49"/>
<circle cx="81.3" cy="76.2" r=".49"/>
<circle cx="111.8" cy="30.5" r=".49"/>
<circle cx="111.8" cy="73.7" r=".49"/>
<circle cx="66.1" cy="28" r=".49"/>
<circle cx="43.2" cy="119.4" r=".49"/>
<circle cx="66.1" cy="119.4" r=".49"/>
<circle cx="109.2" cy="160" r=".49"/>
<circle cx="147.3" cy="81.3" r=".49"/>
<circle cx="111.8" cy="81.3" r=".49"/>
<circle cx="175.3" cy="81.3" r=".49"/>
<circle cx="165.1" cy="81.3" r=".49"/>
<circle cx="78.8" cy="157.5" r=".49"/>
<circle cx="162.6" cy="185.4" r=".49"/>
<circle cx="284.5" cy="127" r=".49"/>
<circle cx="279.4" cy="5.1" r=".49"/>
<circle cx="231.2" cy="132.1" r=".49"/>
<circle cx="149.9" cy="20.3" r=".49"/>
<circle cx="17.8" cy="28" r=".49"/>
<circle cx="17.8" cy="25.4" r=".49"/>
</g>
<g font-size="4.8">
<text x="2.6" y="4.4">23</text>
<text x="2.6" y="12">25</text>
<text x="284.5" y="126.3">15</text>
</g>
<g font-size="4.2">
<text x="29.7" y="3.9">A</text>
<text x="89.1" y="3.9">B</text>
<text x="148.5" y="3.9">C</text>
<text x="207.9" y="3.9">D</text>
<text x="267.3" y="3.9">E</text>
<text x="0" y="30.1">4</text>
<text x="0" y="82.5">3</text>
<text x="0" y="135">2</text>
<text x="0" y="187.4">1</text>
</g>
<g font-size="2.3">
<text x="5.1" y="4.4">PERNO &quot;1&quot;</text>
<text x="5.1" y="9.5">PERNO &quot;4&quot;</text>
<text x="279.4" y="9.7">25</text>
<text x="90.2" y="12.3">VCC</text>
<text x="217.2" y="14.8">VCC++</text>
<text x="278.2" y="14.8">VCC</text>
<text x="91.4" y="23.7" transform="rotate(-90 91.4 23.7)">4</text>
<text x="243.4" y="20.3">3</text>
<text x="273.6" y="20.3">1</text>
<text x="85.9" y="27.9">9</text>
<text x="69.9" y="30.1">VCC</text>
<text x="84.6" y="33">10</text>
<text x="100.9" y="30.5">8</text>
<text x="256.5" y="33.6" transform="rotate(-90 256.5 33.6)">2</text>
<text x="91.4" y="39.9" transform="rotate(-90 91.4 39.9)">11</text>
<text x="95.3" y="58">VCC</text>
<text x="132.1" y="57.8">(BAJA)</text>
<text x="96.5" y="69.4" transform="rotate(-90 96.5 69.4)">4</text>
<text x="85.9" y="76.2">7</text>
<text x="100.9" y="73.7">5</text>
<text x="100.9" y="78.7">6</text>
<text x="96.5" y="85.6" transform="rotate(-90 96.5 85.6)">11</text>
<text x="42" y="98.6">VCC</text>
<text x="90.2" y="98.6">VCC</text>
<text x="224.8" y="103.7">VCC++</text>
<text x="91.4" y="110" transform="rotate(-90 91.4 110)">4</text>
<text x="84.6" y="114.3">12</text>
<text x="84.6" y="119.4">13</text>
<text x="100.9" y="116.8">14</text>
<text x="91.4" y="126.3" transform="rotate(-90 91.4 126.3)">11</text>
<text x="282" y="131.4">PERNO &quot;5&quot;</text>
<text x="90.2" y="139.3">VCC</text>
<text x="108" y="139.3">VCC</text>
<text x="132.1" y="141.6">(ALTA)</text>
<text x="91.4" y="150.7" transform="rotate(-90 91.4 150.7)">11</text>
<text x="95.8" y="154.9">2</text>
<text x="80.8" y="157.5">1</text>
<text x="95.8" y="160">3</text>
<text x="91.4" y="165.7" transform="rotate(-90 91.4 165.7)">4</text>
<text x="147.4" y="182.2">(NORMAL)</text>
<text x="205.5" y="186">S:\RESEARCH\CIRCUITOS ESQUEMATICOS\1101.DSN</text>
<text x="205.5" y="194.1">Title</text>
<text x="215.7" y="196.7">PROTECTOR DE TENSIÓN PORTATIL</text>
<text x="205.5" y="201.8">Size</text>
<text x="215.7" y="201.8">Document Number</text>
<text x="289.4" y="201.8">Rev</text>
<text x="205.5" y="209.4">Date:</text>
<text x="218.7" y="209.4">Thursday, October 23, 2014</text>
<text x="256.3" y="209.4">Sheet</text>
<text x="269" y="209.4">1</text>
<text x="276.7" y="209.4">of</text>
<text x="284.3" y="209.4">1</text>
</g>
<g font-size="2.3" fill="#000080">
<text x="19.1" y="17.4">R1</text>
<text x="142.3" y="16.1">1Mf-400v(poliester) D1</text>
<text x="256.6" y="15.8">ic2</text>
<text x="19.1" y="20.7">1M-1W-1%</text>
<text x="92.8" y="20.9">U1C</text>
<text x="177.8" y="18.6">56ohm-3W(cementada)</text>
<text x="28" y="24.2">D3</text>
<text x="95.3" y="26.8">LM324</text>
<text x="144.8" y="24.2">C1</text>
<text x="162.6" y="26.2">1N4007</text>
<text x="188" y="24.2">R3</text>
<text x="202" y="27.5">z1</text>
<text x="246.4" y="24.2">78L12(regulador 12v100mA)</text>
<text x="25.4" y="33.9">1N4148</text>
<text x="57.2" y="35.1">R14</text>
<text x="130.9" y="35.1">R12</text>
<text x="163.9" y="32.6">D2</text>
<text x="163.9" y="35.9">1N4007</text>
<text x="202" y="30.8">zener 12v1w</text>
<text x="219.8" y="35.1">C4</text>
<text x="224.8" y="33.4">220Mf-35V(electrolítico)</text>
<text x="31.8" y="41">.082Mf-100V(poliester)</text>
<text x="44.5" y="37.7">C6</text>
<text x="57.2" y="38.4">2,2M-5%</text>
<text x="72.4" y="40.2">R10</text>
<text x="130.9" y="38.4">1K5</text>
<text x="181.7" y="40.2">C3</text>
<text x="209.6" y="41">.1Mf-50v(cerámico)</text>
<text x="232.5" y="40.2">C5</text>
<text x="11.5" y="47.8">AJ.</text>
<text x="19.1" y="47.1">5K</text>
<text x="72.4" y="43.5">22K6-1%</text>
<text x="115.6" y="42.8">D4</text>
<text x="115.6" y="46.1">1N4148</text>
<text x="171.5" y="43.5">.22Mf-250V(poliester)</text>
<text x="202" y="42.8">z2</text>
<text x="202" y="46.1">zener 12v1w</text>
<text x="29" y="50.6">R2</text>
<text x="29" y="53.9">15K</text>
<text x="133.4" y="50.4">L2</text>
<text x="133.4" y="53.7">ROJO</text>
<text x="72.4" y="55.5">R17</text>
<text x="72.4" y="58.8">8K45-1%</text>
<text x="82.6" y="63.1">R11</text>
<text x="82.6" y="66.4">330K-1%</text>
<text x="100.4" y="66.6">U1B</text>
<text x="100.4" y="69.9">LM324</text>
<text x="166.4" y="85.9">R7</text>
<text x="166.4" y="89.2">12K-5%</text>
<text x="176.6" y="85.9">R6</text>
<text x="176.6" y="89.2">3,9M-5%</text>
<text x="191.8" y="85.9">C6</text>
<text x="184.2" y="91.8">100Mf-16V(electrolítico)</text>
<text x="100.4" y="107.3">U?D</text>
<text x="115.6" y="103.7">D5</text>
<text x="115.6" y="107">1N4148</text>
<text x="47" y="108.8">R19</text>
<text x="47" y="112.1">22K-1%</text>
<text x="100.4" y="110.6">324</text>
<text x="47" y="124">R18</text>
<text x="130.9" y="121.5">R15</text>
<text x="130.9" y="124.8">1K5</text>
<text x="241.3" y="120.7">K1</text>
<text x="47" y="127.3">18K2-1%</text>
<text x="133.4" y="134.2">L3</text>
<text x="133.4" y="137.5">ROJO</text>
<text x="246.4" y="132.9">24VCC-5A</text>
<text x="95.3" y="147.9">U1A</text>
<text x="110.5" y="146.9">R8</text>
<text x="208.3" y="146.1">R4</text>
<text x="229.9" y="149.4">Q1</text>
<text x="95.3" y="151.2">LM324</text>
<text x="110.5" y="150.2">12K-5%</text>
<text x="205.8" y="155.8">2,7K-5%</text>
<text x="229.9" y="152.7">BC 547</text>
<text x="66.1" y="160.9">560K-1%</text>
<text x="68.6" y="156.3">R20</text>
<text x="110.5" y="164.7">R9</text>
<text x="110.5" y="168">12K-5%</text>
<text x="119.4" y="184.2">R13</text>
<text x="142.3" y="181.7">L1</text>
<text x="119.4" y="188.8">1,5K-5%</text>
<text x="142.3" y="191.3">VERDE</text>
<text x="163.9" y="195.9">330ohm5%</text>
<text x="166.4" y="192.6">R5</text>
</g>
<g font-size="2.3" fill="#004080">
<text x="247.7" y="21.4">VIN</text>
<text x="264.2" y="21.4">VOUT</text>
<text x="257.6" y="29.3" transform="rotate(-90 257.6 29.3)">GND</text>
</g>
<g font-size="2.3" fill="#00f">
<text x="91.5" y="27.1" transform="rotate(-180 91.5 27.1)">-</text>
<text x="91.5" y="32.2" transform="rotate(-180 91.5 32.2)">+</text>
<text x="231.9" y="34.9">+</text>
<text x="96.6" y="74.5">+</text>
<text x="96.6" y="79.6">-</text>
<text x="188.8" y="85.7">+</text>
<text x="89.7" y="115.2">+</text>
<text x="89.7" y="120.3">-</text>
<text x="93.3" y="154.1" transform="rotate(-180 93.3 154.1)">-</text>
<text x="93.3" y="159.2" transform="rotate(-180 93.3 159.2)">+</text>
</g>
</svg>
